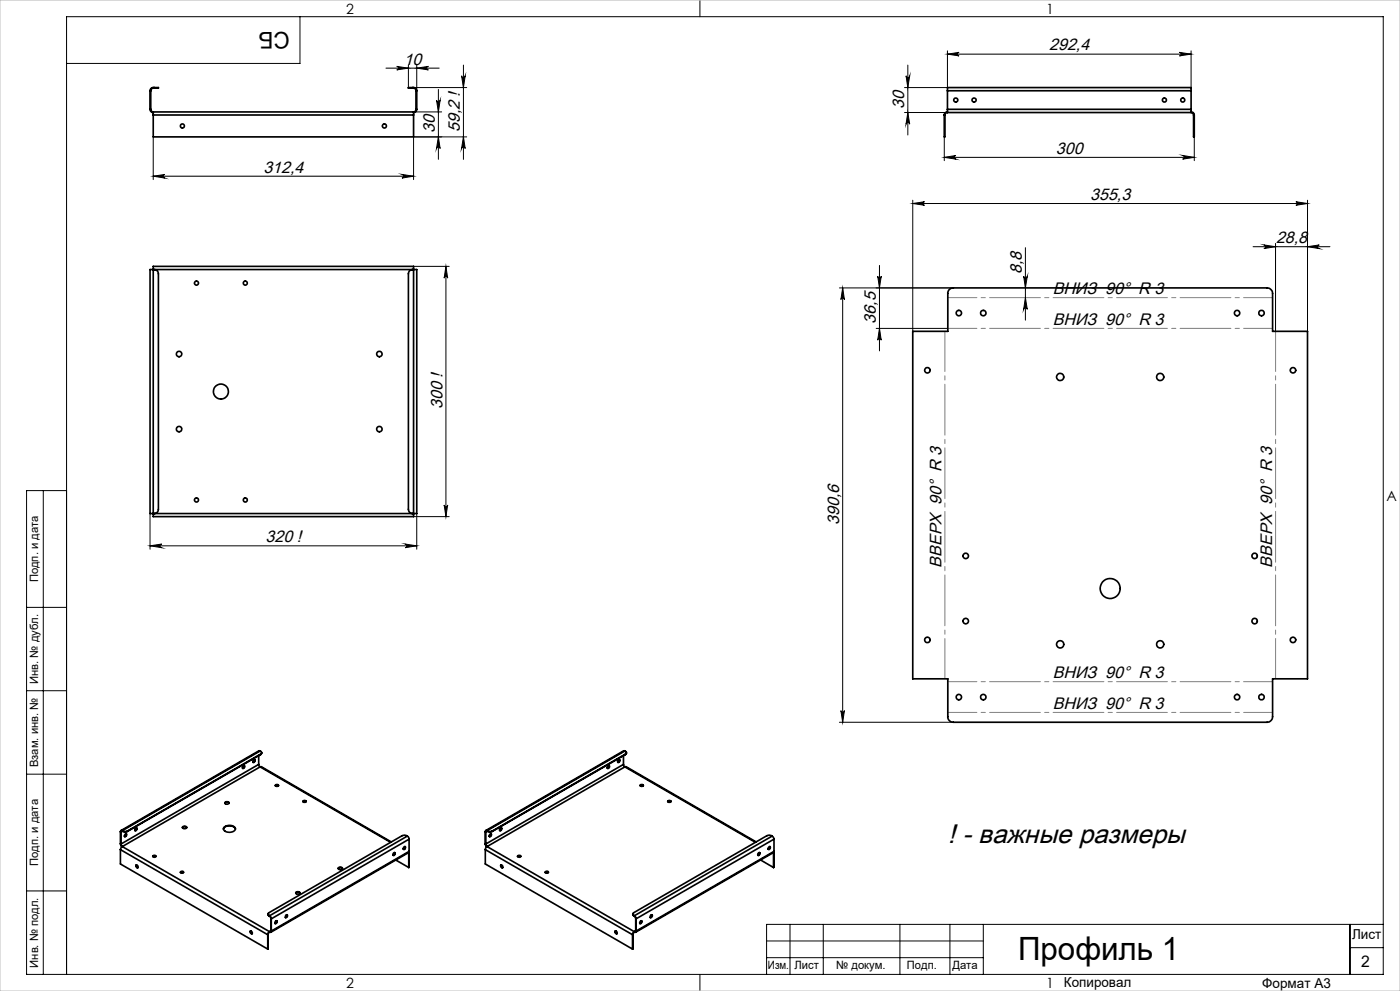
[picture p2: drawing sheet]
<svg xmlns="http://www.w3.org/2000/svg" width="420mm" height="297mm" viewBox="0 0 420 297" stroke-linecap="round" stroke-linejoin="round" font-family="sans-serif">
<g fill="none" stroke="#000" stroke-width=".3">
<path d="M90 5v14h-70M119 19.9l3.5 .5-3.5 .6a.53 .53 0 0 0 .5-.6 .53 .53 0 0 0-.5-.5zM122.5 19.4v6.8M125 19.4v7.8M139 19.5v28.3M210 0v5M272.3 19.5v21M284.2 16.2l3.5-.5a.53 .53 0 0 0-.5 .5 .53 .53 0 0 0 .5 .6zM284.2 15.2v11M284.2 16.2h73.1M353.8 15.7l3.5 .5-3.5 .6a.53 .53 0 0 0 .5-.6 .53 .53 0 0 0-.5-.5zM357.3 15.2v11"/>
<path d="M115.8 20.4h16M124.1 26.2h15.9M124.1 33.5h8.4M125 20.4l3.5-.5a.53 .53 0 0 0-.5 .5 .53 .53 0 0 0 .5 .6zM131 30a.55 .55 0 0 0 .5 .6 .55 .55 0 0 0 .5-.6l-.5 3.5zM131.5 26.8v21M138.5 22.7a.55 .55 0 0 0 .5 .6 .55 .55 0 0 0 .6-.6l-.6 3.5zM271.4 26.2h12.8M271.4 33.7h12.8M271.8 22.7a.55 .55 0 0 0 .6 .6 .55 .55 0 0 0 .5-.6l-.6 3.5zM272.3 33.7l.6 3.5a.55 .55 0 0 0-.5-.5 .55 .55 0 0 0-.6 .5zM46 52.8l3.5-.5a.55 .55 0 0 0-.5 .5 .55 .55 0 0 0 .5 .6z"/>
<path d="M46 41v12.8M46 52.8h78.1M120.6 52.3l3.5 .5-3.5 .6a.55 .55 0 0 0 .5-.6 .55 .55 0 0 0-.5-.5zM131.5 41l.5 3.5a.55 .55 0 0 0-.5-.5 .55 .55 0 0 0-.5 .5zM139 41l.6 3.5a.55 .55 0 0 0-.6-.5 .55 .55 0 0 0-.5 .5zM140 41h-15.9v12.8M283.3 41v7.2M283.3 47.2h75M283.3 47.2l3.5-.6a.55 .55 0 0 0-.5 .5 .55 .55 0 0 0 .5 .6zM354.8 46.6l3.5 .6-3.5 .5a.55 .55 0 0 0 .5-.6 .55 .55 0 0 0-.5-.5zM358.3 41v7.2M124.1 79.8h10.7"/>
<path d="M133.8 79.8l.5 3.6a.53 .53 0 0 0-.5-.6 .53 .53 0 0 0-.6 .6zM133.8 79.8v75M263.8 79.5v25.7M273.8 60v39.3M273.8 61h118.5M273.8 61l3.6-.5a.53 .53 0 0 0-.6 .5 .53 .53 0 0 0 .6 .5zM307.6 74.2v21.8M375.9 73.9h23.1M379.2 73.4l3.5 .5-3.5 .6a.55 .55 0 0 0 .5-.5 .55 .55 0 0 0-.5-.6zM382.7 73v26.3M388.8 60.5l3.5 .5-3.5 .5a.53 .53 0 0 0 .5-.5 .53 .53 0 0 0-.5-.5zM392.3 73.9l3.5-.5a.55 .55 0 0 0-.6 .6 .55 .55 0 0 0 .6 .5z"/>
<path d="M392.3 60v39.3M251.8 86.3h34.2M252.8 86.3l.5 3.5a.53 .53 0 0 0-.5-.5 .53 .53 0 0 0-.5 .5zM252.8 86.3v130.2M262.9 98.4h21.4M263.3 82.8a.53 .53 0 0 0 .5 .5 .53 .53 0 0 0 .6-.5l-.6 3.5zM263.8 98.4l.6 3.5a.53 .53 0 0 0-.6-.5 .53 .53 0 0 0-.5 .5zM307.1 82.8a.55 .55 0 0 0 .5 .5 .55 .55 0 0 0 .6-.5l-.6 3.5zM307.6 89.2l.6 3.5a.55 .55 0 0 0-.6-.5 .55 .55 0 0 0-.5 .5zM13 147v145M20 147h-12v145h407v-287h-395v287M45 153.9v10.7"/>
<path d="M124.1 154.8h10.7M125 153.9v10.7M133.2 151.3a.53 .53 0 0 0 .6 .6 .53 .53 0 0 0 .5-.6l-.5 3.5zM45 163.6l3.5-.5a.55 .55 0 0 0-.5 .5 .55 .55 0 0 0 .5 .5zM45 163.6h80M121.5 163.1l3.5 .5-3.5 .5a.55 .55 0 0 0 .5-.5 .55 .55 0 0 0-.5-.5zM8 182h12M8 207h12M251.8 216.5h34.2M252.3 213a.53 .53 0 0 0 .5 .5 .53 .53 0 0 0 .5-.5l-.5 3.5zM8 232h12M8 267h12"/>
<path d="M237 277v15M247 277v15M270 277v15M285 277v15M295 277v15M405 277v15M415 277h-185v15M210 292v5M230 282h65M230 287h65M405 284h10"/>
</g>
<path d="M284.3 98.4h97.5M284.3 89.2h97.5M381.8 204.3h-97.5M381.8 213.5h-97.5" fill="none" stroke="#808080" stroke-width=".3" stroke-dasharray="15.2 1.3 1.3 1.3" stroke-dashoffset="6.5"/>
<path d="M382.7 99.3v104.1M283.5 203.4v-104.1" fill="none" stroke="#808080" stroke-width=".3" stroke-dasharray="15.2 1.3 1.3 1.3" stroke-dashoffset="3.2"/>
<path d="M0 0h420v297h-420z" fill="none" stroke="#c0c0c0" stroke-width=".3"/>
<g fill="#000">
<path d="M125 20.4l3.5-.5a.53 .53 0 0 0-.5 .5 .53 .53 0 0 0 .5 .6zM119 19.9l3.5 .5-3.5 .6a.53 .53 0 0 0 .5-.6 .53 .53 0 0 0-.5-.5zM353.8 15.7l3.5 .5-3.5 .6a.53 .53 0 0 0 .5-.6 .53 .53 0 0 0-.5-.5zM284.2 16.2l3.5-.5a.53 .53 0 0 0-.5 .5 .53 .53 0 0 0 .5 .6zM392.3 73.9l3.5-.5a.55 .55 0 0 0-.6 .6 .55 .55 0 0 0 .6 .5zM379.2 73.4l3.5 .5-3.5 .6a.55 .55 0 0 0 .5-.5 .55 .55 0 0 0-.5-.6zM388.8 60.5l3.5 .5-3.5 .5a.53 .53 0 0 0 .5-.5 .53 .53 0 0 0-.5-.5zM273.8 61l3.6-.5a.53 .53 0 0 0-.6 .5 .53 .53 0 0 0 .6 .5z"/>
<path d="M131 30a.55 .55 0 0 0 .5 .6 .55 .55 0 0 0 .5-.6l-.5 3.5zM131.5 41l.5 3.5a.55 .55 0 0 0-.5-.5 .55 .55 0 0 0-.5 .5zM133.8 79.8l.5 3.6a.53 .53 0 0 0-.5-.6 .53 .53 0 0 0-.6 .6zM133.2 151.3a.53 .53 0 0 0 .6 .6 .53 .53 0 0 0 .5-.6l-.5 3.5zM252.8 86.3l.5 3.5a.53 .53 0 0 0-.5-.5 .53 .53 0 0 0-.5 .5zM252.3 213a.53 .53 0 0 0 .5 .5 .53 .53 0 0 0 .5-.5l-.5 3.5z"/>
<path d="M46 52.8l3.5-.5a.55 .55 0 0 0-.5 .5 .55 .55 0 0 0 .5 .6zM120.6 52.3l3.5 .5-3.5 .6a.55 .55 0 0 0 .5-.6 .55 .55 0 0 0-.5-.5zM45 163.6l3.5-.5a.55 .55 0 0 0-.5 .5 .55 .55 0 0 0 .5 .5zM121.5 163.1l3.5 .5-3.5 .5a.55 .55 0 0 0 .5-.5 .55 .55 0 0 0-.5-.5z"/>
<path d="M139 41l.6 3.5a.55 .55 0 0 0-.6-.5 .55 .55 0 0 0-.5 .5zM138.5 22.7a.55 .55 0 0 0 .5 .6 .55 .55 0 0 0 .6-.6l-.6 3.5zM272.3 33.7l.6 3.5a.55 .55 0 0 0-.5-.5 .55 .55 0 0 0-.6 .5zM271.8 22.7a.55 .55 0 0 0 .6 .6 .55 .55 0 0 0 .5-.6l-.6 3.5zM307.6 89.2l.6 3.5a.55 .55 0 0 0-.6-.5 .55 .55 0 0 0-.5 .5zM307.1 82.8a.55 .55 0 0 0 .5 .5 .55 .55 0 0 0 .6-.5l-.6 3.5zM263.8 98.4l.6 3.5a.53 .53 0 0 0-.6-.5 .53 .53 0 0 0-.5 .5zM263.3 82.8a.53 .53 0 0 0 .5 .5 .53 .53 0 0 0 .6-.5l-.6 3.5z"/>
<path d="M283.3 47.2l3.5-.6a.55 .55 0 0 0-.5 .5 .55 .55 0 0 0 .5 .6zM354.8 46.6l3.5 .6-3.5 .5a.55 .55 0 0 0 .5-.6 .55 .55 0 0 0-.5-.5z"/>
</g>
<g fill="none" stroke="#000" stroke-width=".5">
<path d="M45 32.8a.96 .96 0 0 0 1 .9M45 32.8h.2M45 27.2h.2M45 27.2v5.6M45.2 32.8l.1 .4 .7 .3M45.2 27.2v5.6M46 33.5v1M46 26.4l-.7 .4-.1 .4M46 26.2a.96 .96 0 0 0-1 1M46 34.5v6.5h78.1v-6.5M46 26.2v.2M46 34.5h78.1"/>
<path d="M46 33.5h78.1M46 26.4h.3M46 26.2h.3M46.3 26.2h1.2v.2h-1.2M46.3 26.2v.2M123.8 26.2h-1.3v.2h1.3M123.8 26.4h.3M123.8 26.2v.2M123.8 26.2h.3M124.1 33.5v1M124.1 26.4l.6 .4 .1 .4M124.1 26.2a.96 .96 0 0 1 .9 1"/>
<path d="M124.1 26.2v.2M124.8 32.8l-.1 .4-.6 .3M124.8 32.8h.2M124.8 27.2v5.6M124.8 27.2h.2M125 32.8a.96 .96 0 0 1-.9 .9M125 27.2v5.6M283.3 34.5v6.5h.2v-6.5M283.3 34.5h.2M284.2 32.8v.9M284.2 27.2v-1h73.1v1M284.2 33.7l-.5 .2-.2 .6"/>
<path d="M284.2 33.5a.9 .9 0 0 0-.9 1M284.2 32.8h73.1M284.2 27.2h73.1M284.2 33.7h73.1M284.2 27.2v5.6M357.3 32.8v.9M357.3 33.5a.9 .9 0 0 1 1 1M357.3 33.7l.6 .2 .2 .6M357.3 27.2v5.6M358.1 34.5v6.5h.2v-6.5M358.1 34.5h.2M46 80.8h-1v73.1h1"/>
<path d="M46 80.8v-1h78.1v1M46 80.8v73.1M46 80.8h78.1M46.3 80.8a1.26 1.26 0 0 1 1.2 1.3v70.5a1.26 1.26 0 0 1-1.2 1.3M123.8 80.8a1.26 1.26 0 0 0-1.3 1.3v70.5a1.26 1.26 0 0 0 1.3 1.3M124.1 80.8h.9v73.1h-.9M124.1 80.8v73.1M284.8 86.8l1.2-.5h94.1a1.69 1.69 0 0 1 1.7 1.6v11.4h10.5v104.1h-10.5v11.4a1.69 1.69 0 0 1-1.7 1.7h-94.1a1.63 1.63 0 0 1-1.7-1.7v-11.4h-10.5v-104.1h10.5v-11.7zM46 153.9v.9h78.1v-.9M46 153.9h78.1M73.1 229.5l.1-.1a.45 .45 0 0 1 .1 .6 .45 .45 0 0 1-.6 .2zM73.3 229.4l-.1 .6-.4 .3"/>
<path d="M76.1 227.8l.2-.2a.44 .44 0 0 1 .2 .6 .44 .44 0 0 1-.6 .2zM76.4 227.6l-.1 .6-.4 .3M77.6 229.1l.4 .7M77.6 229.1l-41.3 23.9M77.6 226.4v2.7M78 225.1a.49 .49 0 0 1 .5 .4 .49 .49 0 0 1-.3 .5M78 225.1l-.4-.1-41.3 23.9M78 229.8h.4l39 22.5M78 229.8l-41.3 23.9M78 229.8l39.2 22.6M78 225.1l-41.3 23.9M78.2 226l-40 23.1"/>
<path d="M78.2 226v.1M78.2 226.1l-40 23.1M78.5 225.6l-.3 .5M82.6 235.5l.3-.2 .6 .2M82.7 235.2a.4 .4 0 0 1 .6-.2 .4 .4 0 0 1 .1 .6 .4 .4 0 0 1-.5 .1 .4 .4 0 0 1-.2-.5zM83.1 235.3l.3 .3M83.3 235.3l.2 .2M182.4 229.6l.2-.2a.44 .44 0 0 1 .2 .6 .44 .44 0 0 1-.6 .2zM182.7 229.4l-.1 .6-.4 .3M185.5 227.8l.3-.2a.45 .45 0 0 1 .1 .6 .45 .45 0 0 1-.6 .2zM185.8 227.6a.59 .59 0 0 1-.5 .9M187 229.1l.5 .7"/>
<path d="M187 229.1l-41.3 23.9M187 226.4v2.7M187.5 225.1a.48 .48 0 0 1 .4 .4 .48 .48 0 0 1-.3 .5M187.5 225.1l-.4-.1-41.4 23.9M187.5 229.8h.4l39 22.5M187.5 229.8l-41.4 23.9M187.5 229.8l39.1 22.6M187.5 225.1l-41.4 23.9M187.6 226l-39.9 23.1M187.6 226v.1M187.6 226.1l-39.9 23.1M187.9 225.6l-.3 .5"/>
<path d="M192.1 235.5l.2-.2 .7 .2M192.2 235.2a.4 .4 0 0 1 .5-.2 .4 .4 0 0 1 .2 .6 .4 .4 0 0 1-.6 .1 .4 .4 0 0 1-.1-.5zM192.5 235.3l.3 .3M192.7 235.3l.2 .2M36.1 252.9l.5 .9M36.1 254.6l44.2 25.5M36.1 254.6v4.3l44.2 25.5M36.1 249.3v3.6M36.1 249.3h.2M36.1 252.9l.2 .1M36.3 253l.4 .7M36.3 249.3v3.7"/>
<path d="M36.7 253.7l-.6 .9M36.7 249h-.5l-.1 .3M36.7 249.1h-.3l-.1 .2M36.7 253.7l44.2 25.5M36.7 249l.1 .1M36.7 249v.1M36.7 249.1l.1 .1M36.7 249.1l-.4 .2M36.8 249.1h1.4M36.8 249.2l.6 .1 .8-.1M36.8 249.1v.1M37.5 250l.3-.1a.41 .41 0 0 1 .1 .6 .41 .41 0 0 1-.6 0z"/>
<path d="M37.9 249.9v.3l-.5 .5M38.2 249.1v.1M40.6 248.2l.3-.1a.4 .4 0 0 1 .1 .6 .4 .4 0 0 1-.6 0zM40.8 259.3a.46 .46 0 0 1 .5 .2 .46 .46 0 0 1-.1 .6l-.3-.3zM40.9 259.2l.1 .5 .4 .3M41 248.1a.61 .61 0 0 1-.5 .8M45.8 256.7l.5-.2 .5 .2M45.9 256.5a.49 .49 0 0 1 .5-.2 .49 .49 0 0 1 .3 .4 .49 .49 0 0 1-.5 .2 .49 .49 0 0 1-.3-.4zM54.7 248a.88 .88 0 0 1 1.3 0M54.8 247.8a.58 .58 0 0 1 .7-.3 .58 .58 0 0 1 .4 .7 .6 .6 0 0 1-.7 .2 .6 .6 0 0 1-.4-.6zM67 248.5a2.18 2.18 0 0 1 3.6 0M67.4 247.8a2.27 2.27 0 0 1 3.2 .5 2.03 2.03 0 0 1-3.6 .1z"/>
<path d="M67.5 240.7a.78 .78 0 0 1 1.2 0M67.6 240.4a.68 .68 0 0 1 1.1 .4 .62 .62 0 0 1-.7 .3 .62 .62 0 0 1-.4-.7zM90.9 240.2l.5-.2 .4 .2M90.9 240.1a.44 .44 0 0 1 .6-.2 .44 .44 0 0 1 .2 .5h-.5zM118.1 255.7l.3-.2a.4 .4 0 0 1 0 .6 .4 .4 0 0 1-.5 0zM118.4 255.5v.5l-.5 .3M118.7 257.7l3.9 2.3M121 254.4l.2 .1M121.2 253.9l.3-.2a.4 .4 0 0 1 .1 .6 .4 .4 0 0 1-.6 0zM121.5 253.7a.59 .59 0 0 1-.5 .8M122.2 250.6l.5 .9M122.2 250.6l-.9-.3-.7 .2-39.9 23a.43 .43 0 0 0-.3 .4 .43 .43 0 0 0 .3 .5"/>
<path d="M122.2 250.6l-41.3 23.9M122.4 255.6l.2 .1M122.6 255.5v.2M122.6 255.5l-41.4 23.9M122.6 255.7v4.3M122.7 255.4v.3M122.7 255.2l-.1 .3M122.7 251.5l-41.3 23.9M122.7 255.2l-41.3 23.8M122.7 251.5v3.7M122.7 255.7l-.1 4.3M122.7 255.7h-.1"/>
<path d="M145.6 252.9l.4 .9M145.6 254.6l44.2 25.5M145.6 254.6v4.3l44.2 25.5M145.6 249.3v3.6M145.6 249.3h.1M145.6 252.9l.1 .1M145.7 253l.4 .7M145.7 249.3v3.7M146.1 253.7l-.5 .9M146.1 249a.32 .32 0 0 0-.4-.1 .32 .32 0 0 0-.1 .4M146.1 249.1h-.3l-.1 .2M146.1 253.7l44.2 25.5"/>
<path d="M146.1 249l.2 .1M146.1 249v.1M146.1 249.1l.2 .1M146.1 249.1l-.4 .2M146.3 249.1h1.4M146.3 249.2l.5 .1 .9-.1M146.3 249.1v.1M147 250l.2-.1a.47 .47 0 0 1 .2 .6 .47 .47 0 0 1-.6 .2zM147.3 249.9l-.1 .5-.4 .3M147.7 249.1v.1M150.1 248.2l.3-.1a.4 .4 0 0 1 0 .6 .4 .4 0 0 1-.5 0zM150.2 259.3a.47 .47 0 0 1 .6 .2 .47 .47 0 0 1-.1 .6l-.4-.3z"/>
<path d="M150.4 259.2v.5l.4 .3M150.4 248.1v.5l-.5 .3M155.3 256.7l.5-.2 .4 .2M155.3 256.5a.44 .44 0 0 1 .5-.2 .44 .44 0 0 1 .3 .5l-.5 .1zM200.3 240.1a.44 .44 0 0 1 .6-.2 .44 .44 0 0 1 .3 .5h-.6zM200.3 240.2l.5-.2 .5 .2M227.4 255.8l.4-.3a.46 .46 0 0 1 .1 .6 .46 .46 0 0 1-.6 .2zM227.8 255.5v.5l-.4 .3M228.2 257.7l3.9 2.3M230.4 254.4l.2 .1M230.6 253.9l.3-.2a.46 .46 0 0 1 .1 .6 .46 .46 0 0 1-.6 .2zM231 253.7l-.1 .5-.4 .3"/>
<path d="M231.6 250.6l.6 .9M231.6 250.6l-.8-.3-.8 .2-39.9 23a.43 .43 0 0 0-.3 .4 .43 .43 0 0 0 .3 .5M231.6 250.6l-41.3 23.9M231.9 255.6l.2 .1M232 255.5l.1 .2M232 255.5l-41.3 23.9M232.1 255.7v4.3M232.1 255.4l.1 .3M232.2 255.2l-.2 .3M232.2 251.5l-41.4 23.9M232.2 255.2l-41.4 23.8M232.2 251.5v3.7"/>
<path d="M232.2 255.7l-.1 4.3M232.2 255.7h-.1M54.1 261.5l.3-.2 .7 .2M54.2 261.3a.42 .42 0 0 1 .5-.2 .42 .42 0 0 1 .2 .5l-.5 .1zM75.1 279a.42 .42 0 0 1 .6 .3 .42 .42 0 0 1-.3 .5l-.4-.4zM75.2 279v.5l.5 .3M80.4 273.9l.3 .6M80.7 274.4l.2 .1M80.7 274.5l.2 .1M80.7 274.4v.1M80.9 274.5l.5 .9M80.9 274.6l.4 .7"/>
<path d="M80.9 279.2l-.6 .9M80.9 279.4l-.5 .7M80.9 274.5v.1M80.9 279.2v.2M81.3 279l-.2 .3-.2-.1M81.3 275.3l.1 .1M81.3 279h.1M81.3 275.3v3.7M81.3 279l-.4 .2M81.4 279a.32 .32 0 0 1-.2 .4 .32 .32 0 0 1-.3 0M81.4 275.4v3.6M82.7 276.1l.2-.2a.45 .45 0 0 1 .1 .6 .45 .45 0 0 1-.5 .2z"/>
<path d="M83 275.9l-.1 .6-.4 .3M85.8 274.3l.2-.2a.45 .45 0 0 1 .2 .6 .45 .45 0 0 1-.6 .2zM86.1 274.1l-.1 .6-.4 .3M88.7 267.7a.78 .78 0 0 1 1.3 0M88.8 267.4a.58 .58 0 0 1 .7-.3 .58 .58 0 0 1 .4 .8 .63 .63 0 0 1-.7 .1 .63 .63 0 0 1-.4-.6zM101.5 260.3a.83 .83 0 0 1 1.2 0M101.5 260.1a.57 .57 0 0 1 .8-.3 .57 .57 0 0 1 .3 .7 .61 .61 0 0 1-.7 .1 .61 .61 0 0 1-.4-.5zM163.5 261.5l.3-.2 .7 .2M163.6 261.3a.44 .44 0 0 1 .5-.2 .44 .44 0 0 1 .3 .5l-.6 .1zM184.5 279.1a.46 .46 0 0 1 .6 .2 .46 .46 0 0 1-.2 .6l-.3-.3zM184.6 279l.1 .5 .4 .3M189.8 273.9l.3 .6"/>
<path d="M190.1 274.5l.2 .1M190.1 274.4v.1M190.1 274.4l.2 .1M190.3 274.6l.4 .7M190.3 274.5l.5 .9M190.3 279.2l-.5 .9M190.3 279.4l-.4 .7M190.3 274.5v.1M190.3 279.2v.2M190.7 279l-.1 .3-.3-.1M190.7 275.3l.1 .1M190.7 279h.1"/>
<path d="M190.7 275.3v3.7M190.7 279l-.4 .2M190.8 279a.32 .32 0 0 1-.1 .4 .32 .32 0 0 1-.4 0M190.8 275.4v3.6M192.1 276.1l.3-.2a.45 .45 0 0 1 .1 .6 .45 .45 0 0 1-.6 .2zM192.4 275.9v.6l-.5 .3M195.2 274.3l.3-.2a.41 .41 0 0 1 .1 .6 .41 .41 0 0 1-.6 .1zM195.5 274.1l.1 .4-.5 .5M80.3 280.1v4.3M80.4 280.1l-.1 4.3M80.4 280.1h-.1M189.8 280.1v4.3"/>
<path d="M189.9 280.1h-.1M189.9 280.1l-.1 4.3"/>
<circle cx="54.7" cy="37.8" r=".61"/>
<circle cx="115.3" cy="37.8" r=".61"/>
<circle cx="286.7" cy="30" r=".61"/>
<circle cx="292.2" cy="30" r=".61"/>
<circle cx="349.3" cy="30" r=".6"/>
<circle cx="354.8" cy="30" r=".6"/>
<circle cx="59" cy="84.8" r=".6"/>
<circle cx="73.6" cy="84.8" r=".6"/>
<circle cx="287.7" cy="93.8" r=".81"/>
<circle cx="295" cy="93.8" r=".81"/>
<circle cx="371.1" cy="93.8" r=".81"/>
<circle cx="378.4" cy="93.8" r=".82"/>
<circle cx="53.7" cy="106.1" r=".82"/>
<circle cx="66.3" cy="117.3" r="2.25"/>
<circle cx="113.8" cy="106.1" r=".82"/>
<circle cx="278.2" cy="111" r=".81"/>
<circle cx="318" cy="113" r="1.08"/>
<circle cx="348.1" cy="113" r="1.09"/>
<circle cx="387.9" cy="111" r=".82"/>
<circle cx="53.7" cy="128.6" r=".81"/>
<circle cx="113.8" cy="128.6" r=".81"/>
<circle cx="58.9" cy="149.8" r=".61"/>
<circle cx="73.6" cy="149.8" r=".61"/>
<circle cx="289.7" cy="166.6" r=".81"/>
<circle cx="333.1" cy="176.4" r="3"/>
<circle cx="376.4" cy="166.6" r=".81"/>
<circle cx="278.2" cy="191.8" r=".81"/>
<circle cx="289.7" cy="186.1" r=".82"/>
<circle cx="318" cy="193.1" r="1.08"/>
<circle cx="348.1" cy="193.1" r="1.09"/>
<circle cx="376.4" cy="186.1" r=".81"/>
<circle cx="387.9" cy="191.8" r=".82"/>
<circle cx="287.7" cy="208.9" r=".81"/>
<circle cx="295" cy="208.9" r=".81"/>
<circle cx="371.1" cy="208.9" r=".81"/>
<circle cx="378.4" cy="208.9" r=".82"/>
</g>
<text font-size="9.6" x="305.4" y="287.8">Профиль 1</text>
<text font-size="8" x="284.4" y="252.7">! - важные размеры</text>
<text font-size="6.9" x="86.9" y="9.4" transform="rotate(-180 86.9 9.4)">СБ</text>
<g font-size="5">
<text x="314.8" y="15.1">292,4</text>
<text x="121.1" y="19.3">10</text>
<text x="271.3" y="32.6" transform="rotate(-90 271.3 32.6)">30</text>
<text x="130.4" y="39.9" transform="rotate(-90 130.4 39.9)">30</text>
<text x="138" y="39.6" transform="rotate(-90 138 39.6)">59,2 !</text>
<text x="316.8" y="46.1">300</text>
<text x="79" y="51.7">312,4</text>
<text x="327.1" y="59.9">355,3</text>
<text x="382.8" y="72.9">28,8</text>
<text x="306.6" y="82.2" transform="rotate(-90 306.6 82.2)">8,8</text>
<text x="315.8" y="88.1">ВНИЗ 90° R 3</text>
<text x="262.8" y="97" transform="rotate(-90 262.8 97)">36,5</text>
<text x="315.8" y="97.3">ВНИЗ 90° R 3</text>
<text x="132.7" y="122.7" transform="rotate(-90 132.7 122.7)">300 !</text>
<text x="251.7" y="157.4" transform="rotate(-90 251.7 157.4)">390,6</text>
<text x="79.7" y="162.5">320 !</text>
<text x="282.4" y="170.1" transform="rotate(-90 282.4 170.1)">ВВЕРХ 90° R 3</text>
<text x="381.7" y="170.1" transform="rotate(-90 381.7 170.1)">ВВЕРХ 90° R 3</text>
<text x="315.8" y="203.2">ВНИЗ 90° R 3</text>
<text x="315.8" y="212.4">ВНИЗ 90° R 3</text>
</g>
<text font-size="4.8" x="408.3" y="289.7">2</text>
<g font-size="4.2">
<text x="103.8" y="4.2">2</text>
<text x="313.8" y="4.2">1</text>
<text x="415.9" y="150.2">A</text>
<text x="103.8" y="296.2">2</text>
<text x="313.8" y="296.2">1</text>
</g>
<g font-size="4.1">
<text x="405.6" y="281.5">Лист</text>
<text x="319.2" y="295.9">Копировал</text>
<text x="378.7" y="296">Формат А3</text>
</g>
<g font-size="3.4">
<text x="11.4" y="174.5" transform="rotate(-90 11.4 174.5)">Подп. и дата</text>
<text x="11.4" y="205" transform="rotate(-90 11.4 205)">Инв. № дубл.</text>
<text x="11.4" y="229.9" transform="rotate(-90 11.4 229.9)">Взам. инв. №</text>
<text x="11.4" y="259.5" transform="rotate(-90 11.4 259.5)">Подп. и дата</text>
<text x="11.4" y="290" transform="rotate(-90 11.4 290)">Инв. № подл.</text>
<text x="230.4" y="290.4">Изм.</text>
<text x="238.3" y="290.4">Лист</text>
<text x="250.9" y="290.4">№ докум.</text>
<text x="272.1" y="290.4">Подп.</text>
<text x="285.7" y="290.5">Дата</text>
</g>
</svg>
